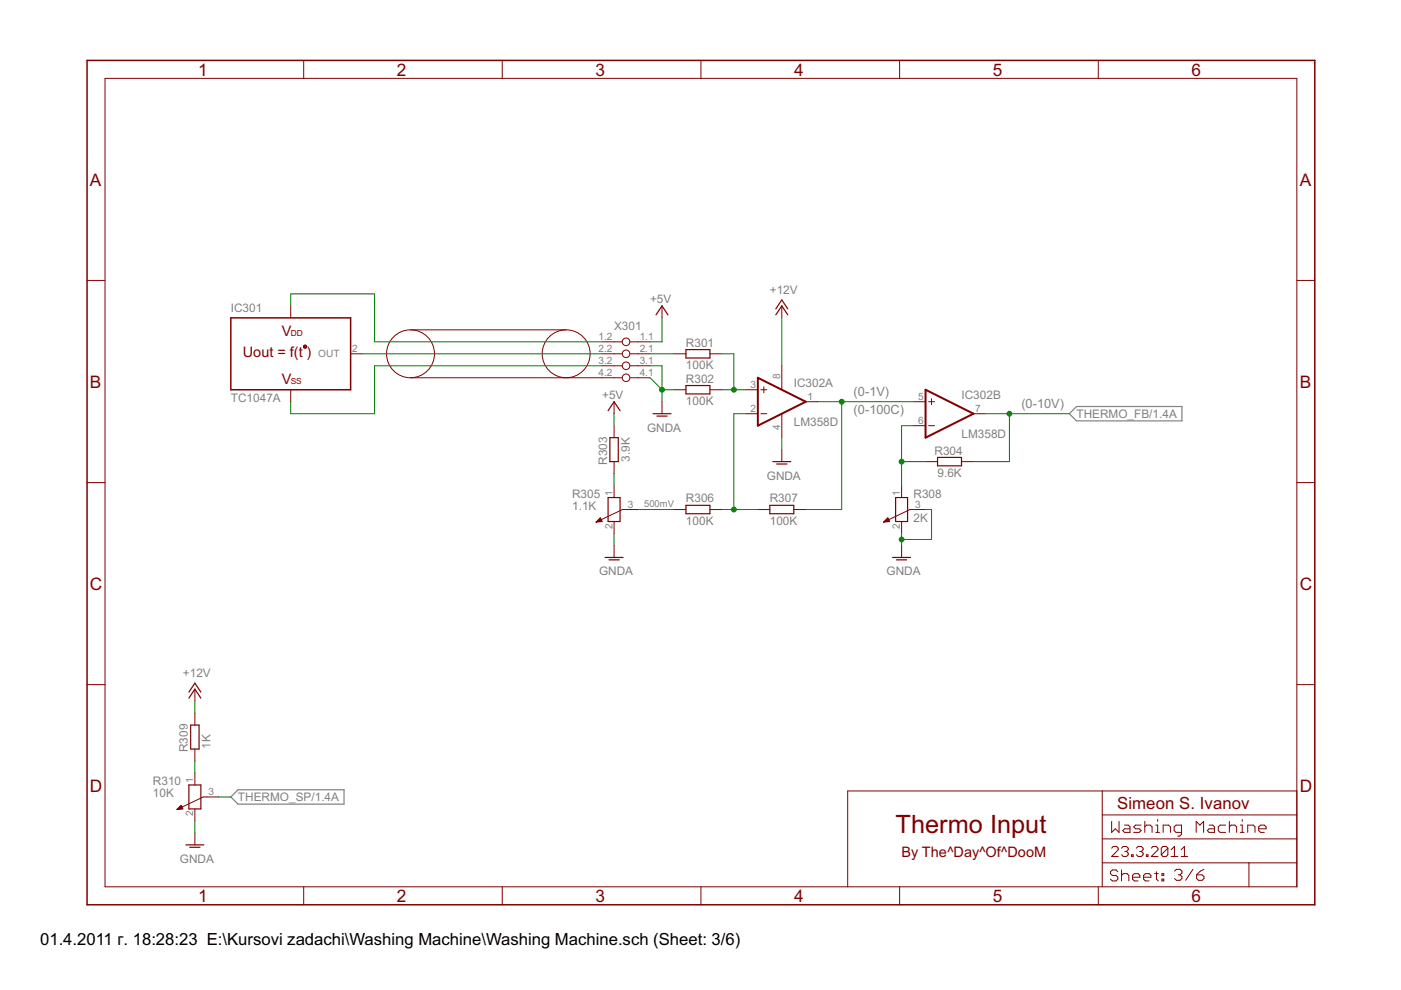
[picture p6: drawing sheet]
<svg xmlns="http://www.w3.org/2000/svg" width="297mm" height="210mm" viewBox="0 0 297 210" stroke-linecap="round" stroke-linejoin="round" font-family="sans-serif">
<g fill="#808080" stroke="#808080" stroke-width=".25">
<path d="M226.7 87.7l1.5-1.5z"/>
<path d="M228.2 86.2h22.4z"/>
<path d="M226.7 87.7l1.5 1.5z"/>
<path d="M228.2 89.2h22.4z"/>
<path d="M250.6 86.2v3z"/>
<path d="M48.9 169l1.6-1.6z"/>
<path d="M50.5 167.4h22.4z"/>
<path d="M48.9 169l1.6 1.5z"/>
<path d="M50.5 170.5h22.4z"/>
<path d="M72.9 167.4v3.1z"/>
</g>
<g fill="none" stroke="#800000" stroke-width=".21">
<circle cx="87" cy="75" r="5.1"/>
<circle cx="120" cy="75" r="5.1"/>
<circle cx="132.7" cy="75" r=".8"/>
<circle cx="132.7" cy="77.6" r=".8"/>
<circle cx="132.7" cy="72.5" r=".8"/>
<circle cx="132.7" cy="80.1" r=".8"/>
</g>
<g fill="#800000" stroke="#800000" stroke-width=".21">
<path d="M87 80.1h40.7z"/>
<path d="M87 69.9h33z"/>
<path d="M275 182.9v5.1z"/>
<path d="M275 177.9v5z"/>
<path d="M275 172.8v5.1z"/>
<path d="M275 167.7v5.1z"/>
<path d="M179.7 167.7v20.3z"/>
<path d="M179.7 167.7h54z"/>
<path d="M233.7 167.7h41.3z"/>
<path d="M264.8 182.9v5.1z"/>
<path d="M264.8 182.9h10.2z"/>
<path d="M233.7 182.9h31.1z"/>
<path d="M233.7 182.9v5.1z"/>
<path d="M233.7 177.9v5z"/>
<path d="M233.7 177.9h41.3z"/>
<path d="M233.7 172.8v5.1z"/>
<path d="M233.7 172.8h41.3z"/>
<path d="M233.7 167.7v5.1z"/>
<path d="M235.7 174.2v2.3z"/>
<path d="M235.7 176.5l.8-.8z"/>
<path d="M236.5 175.7l.8 .8z"/>
<path d="M237.3 174.2v2.3z"/>
<path d="M238.4 174.9h.8z"/>
<path d="M239.2 174.9l.4 .4z"/>
<path d="M239.6 175.3v1.2z"/>
<path d="M238.4 176.5h1.2z"/>
<path d="M238 176.1l.4 .4z"/>
<path d="M238 176.1l.4-.4z"/>
<path d="M238.4 175.7h1.2z"/>
<path d="M240.4 176.5h1.1z"/>
<path d="M241.5 176.5l.4-.4z"/>
<path d="M241.5 175.7l.4 .4z"/>
<path d="M240.8 175.7h.7z"/>
<path d="M240.4 175.3l.4 .4z"/>
<path d="M240.4 175.3l.4-.4z"/>
<path d="M240.8 174.9h1.1z"/>
<path d="M242.7 174.2v2.3z"/>
<path d="M242.7 175.3l.4-.4z"/>
<path d="M243.1 174.9h.8z"/>
<path d="M243.9 174.9l.4 .4z"/>
<path d="M244.3 175.3v1.2z"/>
<path d="M245 174.9h.4z"/>
<path d="M245.4 174.9v1.6z"/>
<path d="M245 176.5h.8z"/>
<path d="M245.4 173.8v.4z"/>
<path d="M246.6 174.9v1.6z"/>
<path d="M246.6 174.9h1.2z"/>
<path d="M247.8 174.9l.4 .4z"/>
<path d="M248.2 175.3v1.2z"/>
<path d="M249.7 177.3h.4z"/>
<path d="M250.1 177.3l.4-.4z"/>
<path d="M250.5 174.9v2z"/>
<path d="M249.3 174.9h1.2z"/>
<path d="M248.9 175.3l.4-.4z"/>
<path d="M248.9 175.3v.8z"/>
<path d="M248.9 176.1l.4 .4z"/>
<path d="M249.3 176.5h1.2z"/>
<path d="M253.6 174.2v2.3z"/>
<path d="M253.6 174.2l.8 .7z"/>
<path d="M254.4 174.9l.8-.7z"/>
<path d="M255.2 174.2v2.3z"/>
<path d="M256.3 174.9h.8z"/>
<path d="M257.1 174.9l.4 .4z"/>
<path d="M257.5 175.3v1.2z"/>
<path d="M256.3 176.5h1.2z"/>
<path d="M256 176.1l.3 .4z"/>
<path d="M256 176.1l.3-.4z"/>
<path d="M256.3 175.7h1.2z"/>
<path d="M258.7 174.9h1.2z"/>
<path d="M258.3 175.3l.4-.4z"/>
<path d="M258.3 175.3v.8z"/>
<path d="M258.3 176.1l.4 .4z"/>
<path d="M258.7 176.5h1.2z"/>
<path d="M260.6 174.2v2.3z"/>
<path d="M260.6 175.3l.4-.4z"/>
<path d="M261 174.9h.8z"/>
<path d="M261.8 174.9l.4 .4z"/>
<path d="M262.2 175.3v1.2z"/>
<path d="M263 174.9h.4z"/>
<path d="M263.4 174.9v1.6z"/>
<path d="M263 176.5h.8z"/>
<path d="M263.4 173.8v.4z"/>
<path d="M264.5 174.9v1.6z"/>
<path d="M264.5 174.9h1.2z"/>
<path d="M265.7 174.9l.4 .4z"/>
<path d="M266.1 175.3v1.2z"/>
<path d="M267.3 176.5h.8z"/>
<path d="M266.9 176.1l.4 .4z"/>
<path d="M266.9 175.3v.8z"/>
<path d="M266.9 175.3l.4-.4z"/>
<path d="M267.3 174.9h.8z"/>
<path d="M268.1 174.9l.3 .4z"/>
<path d="M268.4 175.3v.4z"/>
<path d="M266.9 175.7h1.5z"/>
<path d="M235.7 181.6h1.4z"/>
<path d="M237.1 180.2l-1.4 1.4z"/>
<path d="M237.1 179.8v.4z"/>
<path d="M236.7 179.5l.4 .3z"/>
<path d="M236 179.5h.7z"/>
<path d="M236 179.5l-.3 .3z"/>
<path d="M238.1 179.5l-.3 .3z"/>
<path d="M238.1 179.5h.7z"/>
<path d="M238.8 179.5l.4 .3z"/>
<path d="M239.2 179.8v.4z"/>
<path d="M239.2 180.2l-.4 .3z"/>
<path d="M238.5 180.5h.3z"/>
<path d="M238.8 180.5l.4 .4z"/>
<path d="M239.2 180.9v.3z"/>
<path d="M239.2 181.2l-.4 .4z"/>
<path d="M238.1 181.6h.7z"/>
<path d="M237.8 181.2l.3 .4z"/>
<path d="M239.9 181.2v.4z"/>
<path d="M239.9 181.2h.3z"/>
<path d="M240.2 181.2v.4z"/>
<path d="M239.9 181.6h.3z"/>
<path d="M240.9 179.8l.4-.3z"/>
<path d="M241.3 179.5h.7z"/>
<path d="M242 179.5l.4 .3z"/>
<path d="M242.4 179.8v.4z"/>
<path d="M242.4 180.2l-.4 .3z"/>
<path d="M241.6 180.5h.4z"/>
<path d="M242 180.5l.4 .4z"/>
<path d="M242.4 180.9v.3z"/>
<path d="M242.4 181.2l-.4 .4z"/>
<path d="M241.3 181.6h.7z"/>
<path d="M240.9 181.2l.4 .4z"/>
<path d="M243.1 181.2v.4z"/>
<path d="M243.1 181.2h.3z"/>
<path d="M243.4 181.2v.4z"/>
<path d="M243.1 181.6h.3z"/>
<path d="M244.1 181.6h1.4z"/>
<path d="M244.1 181.6l1.4-1.4z"/>
<path d="M245.5 179.8v.4z"/>
<path d="M245.2 179.5l.3 .3z"/>
<path d="M244.5 179.5h.7z"/>
<path d="M244.5 179.5l-.4 .3z"/>
<path d="M246.2 179.8v1.4z"/>
<path d="M246.5 179.5l-.3 .3z"/>
<path d="M246.5 179.5h.8z"/>
<path d="M247.3 179.5l.3 .3z"/>
<path d="M247.6 179.8v1.4z"/>
<path d="M247.6 181.2l-.3 .4z"/>
<path d="M246.5 181.6h.8z"/>
<path d="M246.2 181.2l.3 .4z"/>
<path d="M246.2 181.2l1.4-1.4z"/>
<path d="M248.3 180.2l.7-.7z"/>
<path d="M249 179.5v2.1z"/>
<path d="M248.3 181.6h1.4z"/>
<path d="M251.1 179.5l-.7 .7z"/>
<path d="M251.1 179.5v2.1z"/>
<path d="M250.4 181.6h1.4z"/>
<path d="M249 184.7l.4-.4z"/>
<path d="M249.4 184.3h.8z"/>
<path d="M250.2 184.3l.4 .4z"/>
<path d="M250.6 184.7v.4z"/>
<path d="M250.2 185.5l.4-.4z"/>
<path d="M249.8 185.5h.4z"/>
<path d="M250.2 185.5l.4 .4z"/>
<path d="M250.6 185.9v.4z"/>
<path d="M250.2 186.6l.4-.3z"/>
<path d="M249.4 186.6h.8z"/>
<path d="M249 186.3l.4 .3z"/>
<path d="M252.9 184.3l-1.5 2.3z"/>
<path d="M254.5 184.7l.8-.4z"/>
<path d="M254.5 184.7l-.8 .8z"/>
<path d="M253.7 185.5v.8z"/>
<path d="M253.7 186.3l.4 .3z"/>
<path d="M254.1 186.6h.8z"/>
<path d="M254.9 186.6l.4-.3z"/>
<path d="M255.3 185.9v.4z"/>
<path d="M254.9 185.5l.4 .4z"/>
<path d="M253.7 185.5h1.2z"/>
<path d="M236.6 184.4l.4 .4z"/>
<path d="M235.8 184.4h.8z"/>
<path d="M235.4 184.8l.4-.4z"/>
<path d="M235.4 184.8v.4z"/>
<path d="M235.4 185.2l.4 .4z"/>
<path d="M235.8 185.6h.8z"/>
<path d="M236.6 185.6l.4 .4z"/>
<path d="M237 186v.4z"/>
<path d="M237 186.4l-.4 .4z"/>
<path d="M235.8 186.8h.8z"/>
<path d="M235.4 186.4l.4 .4z"/>
<path d="M237.8 184.4v2.4z"/>
<path d="M237.8 185.6l.4-.4z"/>
<path d="M238.2 185.2h.8z"/>
<path d="M239 185.2l.3 .4z"/>
<path d="M239.3 185.6v1.2z"/>
<path d="M240.5 186.8h.8z"/>
<path d="M240.1 186.4l.4 .4z"/>
<path d="M240.1 185.6v.8z"/>
<path d="M240.1 185.6l.4-.4z"/>
<path d="M240.5 185.2h.8z"/>
<path d="M241.3 185.2l.4 .4z"/>
<path d="M241.7 185.6v.4z"/>
<path d="M240.1 186h1.6z"/>
<path d="M242.8 186.8h.8z"/>
<path d="M242.5 186.4l.3 .4z"/>
<path d="M242.5 185.6v.8z"/>
<path d="M242.5 185.6l.3-.4z"/>
<path d="M242.8 185.2h.8z"/>
<path d="M243.6 185.2l.4 .4z"/>
<path d="M244 185.6v.4z"/>
<path d="M242.5 186h1.5z"/>
<path d="M245.2 184.8v1.6z"/>
<path d="M245.2 186.4l.4 .4z"/>
<path d="M244.8 185.2h.8z"/>
<path d="M246.4 185.2h.3z"/>
<path d="M246.7 185.2v.4z"/>
<path d="M246.4 185.6h.3z"/>
<path d="M246.4 185.2v.4z"/>
<path d="M246.4 186.4h.3z"/>
<path d="M246.7 186.4v.4z"/>
<path d="M246.4 186.8h.3z"/>
<path d="M246.4 186.4v.4z"/>
<path d="M22.3 16.6v171.4z"/>
<path d="M18.5 59.5h3.8z"/>
<path d="M18.5 102.3h3.8z"/>
<path d="M18.5 145.2h3.8z"/>
<path d="M22.3 188h252.7z"/>
<path d="M64.4 188v3.8z"/>
<path d="M106.5 188v3.8z"/>
<path d="M148.6 188v3.8z"/>
<path d="M190.7 188v3.8z"/>
<path d="M232.9 188v3.8z"/>
<path d="M275 16.6v171.4z"/>
<path d="M275 59.5h3.8z"/>
<path d="M275 102.3h3.8z"/>
<path d="M275 145.2h3.8z"/>
<path d="M22.3 16.6h252.7z"/>
<path d="M64.4 12.8v3.8z"/>
<path d="M106.5 12.8v3.8z"/>
<path d="M148.6 12.8v3.8z"/>
<path d="M190.7 12.8v3.8z"/>
<path d="M232.9 12.8v3.8z"/>
<path d="M74.3 75h2.6z"/>
<path d="M61.6 64.9v2.5z"/>
<path d="M61.6 82.6v2.6z"/>
<path d="M158.1 87.7h2.6z"/>
<path d="M158.1 82.6h2.6z"/>
<path d="M170.8 85.2h2.6z"/>
<path d="M161.9 82v1.3z"/>
<path d="M161.3 82.6h1.3z"/>
<path d="M161.3 87.7h1.3z"/>
<path d="M193.7 90.3h2.5z"/>
<path d="M193.7 85.2h2.5z"/>
<path d="M206.4 87.7h2.5z"/>
<path d="M197.5 84.5v1.3z"/>
<path d="M196.9 85.2h1.2z"/>
<path d="M196.9 90.3h1.2z"/>
<path d="M165.8 77.6v5z"/>
<path d="M165.8 87.7v5.1z"/>
<path d="M150.5 82.6h2.6z"/>
<path d="M142.9 82.6h2.5z"/>
<path d="M150.5 108h2.6z"/>
<path d="M142.9 108h2.5z"/>
<path d="M168.3 108h2.5z"/>
<path d="M160.7 108h2.5z"/>
<path d="M150.5 75h2.6z"/>
<path d="M142.9 75h2.5z"/>
<path d="M130.2 97.9v2.5z"/>
<path d="M130.2 90.3v2.5z"/>
<path d="M203.9 97.9h2.5z"/>
<path d="M196.2 97.9h2.6z"/>
<path d="M191.2 115.7v2.5z"/>
<path d="M140.4 85.2v2.5z"/>
<path d="M165.8 95.3v2.6z"/>
<path d="M130.2 115.7v2.5z"/>
<path d="M130.2 85.2v2.5z"/>
<path d="M165.8 64.9v2.5z"/>
<path d="M140.4 64.9v2.5z"/>
<path d="M130.2 103v2.5z"/>
<path d="M130.2 110.6v2.5z"/>
<path d="M132.7 108h2.6z"/>
<path d="M126.4 110.7l5.6-2.7z"/>
<path d="M132 108h.7z"/>
<path d="M126.4 110.7l1.3-.1z"/>
<path d="M126.4 110.7l.9-.9z"/>
<path d="M127.3 109.8l.4 .8z"/>
<path d="M126.5 110.6h1.2z"/>
<path d="M126.6 110.4h1z"/>
<path d="M126.8 110.3h.7z"/>
<path d="M126.9 110.2h.6z"/>
<path d="M127 110.1h.4z"/>
<path d="M127.1 110h.3z"/>
<path d="M191.2 103v2.5z"/>
<path d="M191.2 110.6v2.5z"/>
<path d="M193.7 108h2.5z"/>
<path d="M187.3 110.7l5.6-2.7z"/>
<path d="M192.9 108h.8z"/>
<path d="M187.3 110.7l1.3-.1z"/>
<path d="M188.2 109.8l-.9 .9z"/>
<path d="M188.2 109.8l.4 .8z"/>
<path d="M187.5 110.6h1.1z"/>
<path d="M187.6 110.4h1z"/>
<path d="M187.7 110.3h.8z"/>
<path d="M187.8 110.2h.6z"/>
<path d="M188 110.1h.4z"/>
<path d="M188.1 110h.2z"/>
<path d="M130.2 72.5h1.6z"/>
<path d="M133.6 72.5h1.7z"/>
<path d="M135.3 72.5h2.5z"/>
<path d="M127.7 72.5h2.5z"/>
<path d="M130.2 75h1.6z"/>
<path d="M133.6 75h1.7z"/>
<path d="M135.3 75h2.5z"/>
<path d="M127.7 75h2.5z"/>
<path d="M130.2 77.6h1.6z"/>
<path d="M133.6 77.6h1.7z"/>
<path d="M135.3 77.6h2.5z"/>
<path d="M127.7 77.6h2.5z"/>
<path d="M130.2 80.1h1.6z"/>
<path d="M133.6 80.1h1.7z"/>
<path d="M135.3 80.1h2.5z"/>
<path d="M127.7 80.1h2.5z"/>
<path d="M41.3 163.9v2.5z"/>
<path d="M41.3 171.5v2.6z"/>
<path d="M43.9 169h2.5z"/>
<path d="M37.5 171.6l5.6-2.6z"/>
<path d="M43.1 169h.8z"/>
<path d="M37.5 171.6l1.3-.1z"/>
<path d="M37.5 171.6l.9-.8z"/>
<path d="M38.4 170.8l.4 .7z"/>
<path d="M37.6 171.6h.6z"/>
<path d="M37.7 171.4h1z"/>
<path d="M37.8 171.3h.9z"/>
<path d="M37.9 171.2h.7z"/>
<path d="M38.1 171.1h.5z"/>
<path d="M38.2 171h.3z"/>
<path d="M38.3 170.9h.1z"/>
<path d="M41.3 158.8v2.6z"/>
<path d="M41.3 151.2v2.5z"/>
<path d="M41.3 146.1v2.6z"/>
<path d="M41.3 176.6v2.5z"/>
<path d="M64.5 73.2a.35 .35 0 0 1 .5 .2 .35 .35 0 0 1-.3 .4 .35 .35 0 0 1-.4-.3h.2a.21 .21 0 0 1 .3-.2 .21 .21 0 0 1 0 .3 .21 .21 0 0 1-.3 0l-.2-.1z" fill-rule="evenodd"/>
</g>
<g fill="#800000" stroke="#800000" stroke-width=".32">
<path d="M18.5 12.8v179z"/>
<path d="M18.5 191.8h260.3z"/>
<path d="M278.8 12.8v179z"/>
<path d="M18.5 12.8h260.3z"/>
<path d="M48.9 67.4v15.2z"/>
<path d="M48.9 82.6h25.4z"/>
<path d="M74.3 67.4v15.2z"/>
<path d="M48.9 67.4h25.4z"/>
</g>
<g fill="#800000" stroke="#800000" stroke-width=".42">
<path d="M160.7 80.1v10.2z"/>
<path d="M160.7 90.3l10.1-5.1z"/>
<path d="M160.7 80.1l10.1 5.1z"/>
<path d="M196.2 82.6v10.2z"/>
<path d="M196.2 92.8l10.2-5.1z"/>
<path d="M196.2 82.6l10.2 5.1z"/>
</g>
<g fill="#800000" stroke="#800000" stroke-width=".25">
<path d="M145.4 83.5h5.1z"/>
<path d="M145.4 81.7h5.1z"/>
<path d="M150.5 81.7v1.8z"/>
<path d="M145.4 81.7v1.8z"/>
<path d="M145.4 108.9h5.1z"/>
<path d="M145.4 107.1h5.1z"/>
<path d="M150.5 107.1v1.8z"/>
<path d="M145.4 107.1v1.8z"/>
<path d="M163.2 108.9h5.1z"/>
<path d="M163.2 107.1h5.1z"/>
<path d="M168.3 107.1v1.8z"/>
<path d="M163.2 107.1v1.8z"/>
<path d="M145.4 75.9h5.1z"/>
<path d="M145.4 74.1h5.1z"/>
<path d="M150.5 74.1v1.8z"/>
<path d="M145.4 74.1v1.8z"/>
<path d="M131.1 92.8v5.1z"/>
<path d="M129.3 92.8v5.1z"/>
<path d="M129.3 97.9h1.8z"/>
<path d="M129.3 92.8h1.8z"/>
<path d="M198.8 98.8h5.1z"/>
<path d="M198.8 97h5.1z"/>
<path d="M203.9 97v1.8z"/>
<path d="M198.8 97v1.8z"/>
<path d="M189.3 118.2h3.8z"/>
<path d="M190.1 118.7h2.1z"/>
<path d="M138.5 87.7h3.8z"/>
<path d="M139.3 88.2h2.2z"/>
<path d="M163.9 97.9h3.8z"/>
<path d="M164.7 98.4h2.2z"/>
<path d="M128.3 118.2h3.8z"/>
<path d="M129.1 118.7h2.2z"/>
<path d="M130.2 85.2l1.3 1.9z"/>
<path d="M130.2 85.2l-1.3 1.9z"/>
<path d="M165.8 64.9l1.2 1.9z"/>
<path d="M165.8 64.9l-1.3 1.9z"/>
<path d="M165.8 63.6l1.2 1.9z"/>
<path d="M165.8 63.6l-1.3 1.9z"/>
<path d="M140.4 64.9l1.2 1.9z"/>
<path d="M140.4 64.9l-1.3 1.9z"/>
<path d="M128.9 105.5h2.6z"/>
<path d="M128.9 110.6h2.6z"/>
<path d="M128.9 105.5v5.1z"/>
<path d="M131.5 105.5v5.1z"/>
<path d="M189.9 105.5h2.5z"/>
<path d="M189.9 110.6h2.5z"/>
<path d="M189.9 105.5v5.1z"/>
<path d="M192.4 105.5v5.1z"/>
<path d="M40 166.4h2.6z"/>
<path d="M40 171.5h2.6z"/>
<path d="M40 166.4v5.1z"/>
<path d="M42.6 166.4v5.1z"/>
<path d="M42.2 153.7v5.1z"/>
<path d="M40.4 153.7v5.1z"/>
<path d="M40.4 158.8h1.8z"/>
<path d="M40.4 153.7h1.8z"/>
<path d="M41.3 146.1l1.3 1.9z"/>
<path d="M41.3 146.1l-1.3 1.9z"/>
<path d="M41.3 144.8l1.3 1.9z"/>
<path d="M41.3 144.8l-1.3 1.9z"/>
<path d="M39.4 179.1h3.8z"/>
<path d="M40.2 179.6h2.2z"/>
</g>
<g fill="#008000" stroke="#008000" stroke-width=".21">
<path d="M130.2 87.7v2.6z"/>
<path d="M140.4 67.4v5.1z"/>
<path d="M137.8 72.5h2.6z"/>
<path d="M165.8 92.8v2.5z"/>
<path d="M130.2 113.1v2.6z"/>
<path d="M191.2 114.4v1.3z"/>
<path d="M191.2 113.1v1.3z"/>
<path d="M196.2 108h1.3z"/>
<path d="M197.5 108v6.4z"/>
<path d="M191.2 114.4h6.3z"/>
<path d="M140.4 82.6h2.5z"/>
<path d="M140.4 82.6v2.6z"/>
<path d="M137.8 77.6h2.6z"/>
<path d="M140.4 77.6v5z"/>
<path d="M137.8 80.1l2.6 2.5z"/>
<path d="M41.3 174.1v2.5z"/>
<path d="M191.2 97.9h5z"/>
<path d="M191.2 90.3v7.6z"/>
<path d="M191.2 90.3h2.5z"/>
<path d="M191.2 97.9v5.1z"/>
<path d="M208.9 87.7h5.1z"/>
<path d="M214 87.7v10.2z"/>
<path d="M206.4 97.9h7.6z"/>
<path d="M214 87.7h12.7z"/>
<path d="M155.6 87.7h2.5z"/>
<path d="M155.6 87.7v20.3z"/>
<path d="M155.6 108h5.1z"/>
<path d="M153.1 108h2.5z"/>
<path d="M170.8 108h7.7z"/>
<path d="M178.5 85.2v22.8z"/>
<path d="M173.4 85.2h5.1z"/>
<path d="M178.5 85.2h15.2z"/>
<path d="M153.1 82.6h2.5z"/>
<path d="M155.6 75v7.6z"/>
<path d="M153.1 75h2.5z"/>
<path d="M155.6 82.6h2.5z"/>
<path d="M135.3 108h7.6z"/>
<path d="M76.9 75h50.8z"/>
<path d="M165.8 67.4v10.2z"/>
<path d="M41.3 148.7v2.5z"/>
<path d="M130.2 100.4v2.6z"/>
<path d="M79.4 77.6h48.3z"/>
<path d="M79.4 77.6v10.1z"/>
<path d="M61.6 85.2v2.5z"/>
<path d="M61.6 87.7h17.8z"/>
<path d="M137.8 75h5.1z"/>
<path d="M79.4 72.5h48.3z"/>
<path d="M79.4 62.3v10.2z"/>
<path d="M61.6 62.3h17.8z"/>
<path d="M61.6 62.3v2.6z"/>
<path d="M41.3 161.4v2.5z"/>
<path d="M46.4 169h2.5z"/>
<circle cx="191.2" cy="114.4" r=".51"/>
<circle cx="140.4" cy="82.6" r=".51"/>
<circle cx="191.2" cy="97.9" r=".51"/>
<circle cx="214" cy="87.7" r=".51"/>
<circle cx="155.6" cy="108" r=".51"/>
<circle cx="178.5" cy="85.2" r=".51"/>
<circle cx="155.6" cy="82.6" r=".51"/>
</g>
<text font-size="6" fill="#800000" x="189.9" y="176.6">Thermo Input</text>
<g font-size="4.1" fill="#800000">
<text x="42" y="16">1</text>
<text x="84.1" y="16">2</text>
<text x="126.3" y="16">3</text>
<text x="168.4" y="16">4</text>
<text x="210.5" y="16">5</text>
<text x="252.6" y="16">6</text>
<text x="19.1" y="39.3">A</text>
<text x="275.6" y="39.3">A</text>
<text x="19.1" y="82.2">B</text>
<text x="275.6" y="82.2">B</text>
<text x="19.1" y="125">C</text>
<text x="275.6" y="125">C</text>
<text x="19.1" y="167.9">D</text>
<text x="275.6" y="167.9">D</text>
<text x="42" y="191.2">1</text>
<text x="84.1" y="191.2">2</text>
<text x="126.3" y="191.2">3</text>
<text x="168.4" y="191.2">4</text>
<text x="210.5" y="191.2">5</text>
<text x="252.6" y="191.2">6</text>
</g>
<text font-size="4" fill="#800000" x="236.9" y="171.5">Simeon S. Ivanov</text>
<text font-size="4" x="8.5" y="200.4">01.4.2011 г. 18:28:23 E:\Kursovi zadachi\Washing Machine\Washing Machine.sch (Sheet: 3/6)</text>
<g font-size="3.4" fill="#800000">
<text x="59.7" y="71.2">V</text>
<text x="51.5" y="75.8">Uout = f(t )</text>
<text x="59.7" y="81.4">V</text>
<text x="191.2" y="181.7">By The^Day^Of^DooM</text>
</g>
<g font-size="3" fill="#808080">
<text x="181" y="83.9">(0-1V)</text>
<text x="181" y="87.7">(0-100C)</text>
<text x="216.5" y="86.4">(0-10V)</text>
</g>
<g font-size="2.8" fill="#808080">
<text x="137.8" y="64.2">+5V</text>
<text x="163.2" y="62.3">+12V</text>
<text x="48.9" y="66.1">IC301</text>
<text x="130.2" y="69.9">X301</text>
<text x="145.4" y="73.5">R301</text>
<text x="145.4" y="78.3">100K</text>
<text x="145.4" y="81.1">R302</text>
<text x="168.3" y="82">IC302A</text>
<text x="48.9" y="85.2">TC1047A</text>
<text x="127.7" y="84.5">+5V</text>
<text x="145.4" y="85.9">100K</text>
<text x="203.9" y="84.5">IC302B</text>
<text x="228.2" y="88.6">THERMO_FB/1.4A</text>
<text x="137.2" y="91.5">GNDA</text>
<text x="168.3" y="90.3">LM358D</text>
<text x="203.9" y="92.8">LM358D</text>
<text x="128.7" y="98.5" transform="rotate(-90 128.7 98.5)">R303</text>
<text x="133.5" y="97.9" transform="rotate(-90 133.5 97.9)">3.9K</text>
<text x="162.6" y="101.7">GNDA</text>
<text x="198.1" y="96.4">R304</text>
<text x="198.8" y="101.2">9.6K</text>
<text x="121.3" y="105.5">R305</text>
<text x="145.4" y="106.5">R306</text>
<text x="163.2" y="106.5">R307</text>
<text x="193.7" y="105.5">R308</text>
<text x="121.3" y="108">1.1K</text>
<text x="145.4" y="111.3">100K</text>
<text x="163.2" y="111.3">100K</text>
<text x="193.7" y="110.6">2K</text>
<text x="127" y="122">GNDA</text>
<text x="188" y="122">GNDA</text>
<text x="38.8" y="143.6">+12V</text>
<text x="39.8" y="159.5" transform="rotate(-90 39.8 159.5)">R309</text>
<text x="44.6" y="158.8" transform="rotate(-90 44.6 158.8)">1K</text>
<text x="32.4" y="166.4">R310</text>
<text x="32.4" y="169">10K</text>
<text x="50.5" y="169.9">THERMO_SP/1.4A</text>
<text x="38.1" y="182.9">GNDA</text>
</g>
<g font-size="2.4" fill="#808080">
<text x="67.5" y="75.8">OUT</text>
<text x="74.7" y="74.7">2</text>
<text x="126.9" y="72.1">1.2</text>
<text x="126.9" y="74.7">2.2</text>
<text x="126.9" y="77.2">3.2</text>
<text x="135.6" y="72.1">1.1</text>
<text x="135.6" y="74.7">2.1</text>
<text x="135.6" y="77.2">3.1</text>
<text x="126.9" y="79.7">4.2</text>
<text x="135.6" y="79.7">4.1</text>
<text x="159.1" y="82.3">3</text>
<text x="165.4" y="80.3" transform="rotate(-90 165.4 80.3)">8</text>
<text x="159.1" y="87.4">2</text>
<text x="171.2" y="84.8">1</text>
<text x="194.7" y="89.9">6</text>
<text x="194.7" y="84.8">5</text>
<text x="206.7" y="87.4">7</text>
<text x="165.4" y="91.2" transform="rotate(-90 165.4 91.2)">4</text>
<text x="129.8" y="105.1" transform="rotate(-90 129.8 105.1)">1</text>
<text x="133.1" y="107.7">3</text>
<text x="190.8" y="105.1" transform="rotate(-90 190.8 105.1)">1</text>
<text x="194" y="107.7">3</text>
<text x="129.8" y="112.1" transform="rotate(-90 129.8 112.1)">2</text>
<text x="190.8" y="112.1" transform="rotate(-90 190.8 112.1)">2</text>
<text x="41" y="166.1" transform="rotate(-90 41 166.1)">1</text>
<text x="41" y="173.1" transform="rotate(-90 41 173.1)">2</text>
<text x="44.2" y="168.6">3</text>
</g>
<text font-size="2.2" fill="#808080" x="136.5" y="107.4">500mV</text>
<g font-size="2" fill="#800000">
<text x="61.6" y="71.2">DD</text>
<text x="61.6" y="81.4">SS</text>
</g>
</svg>
